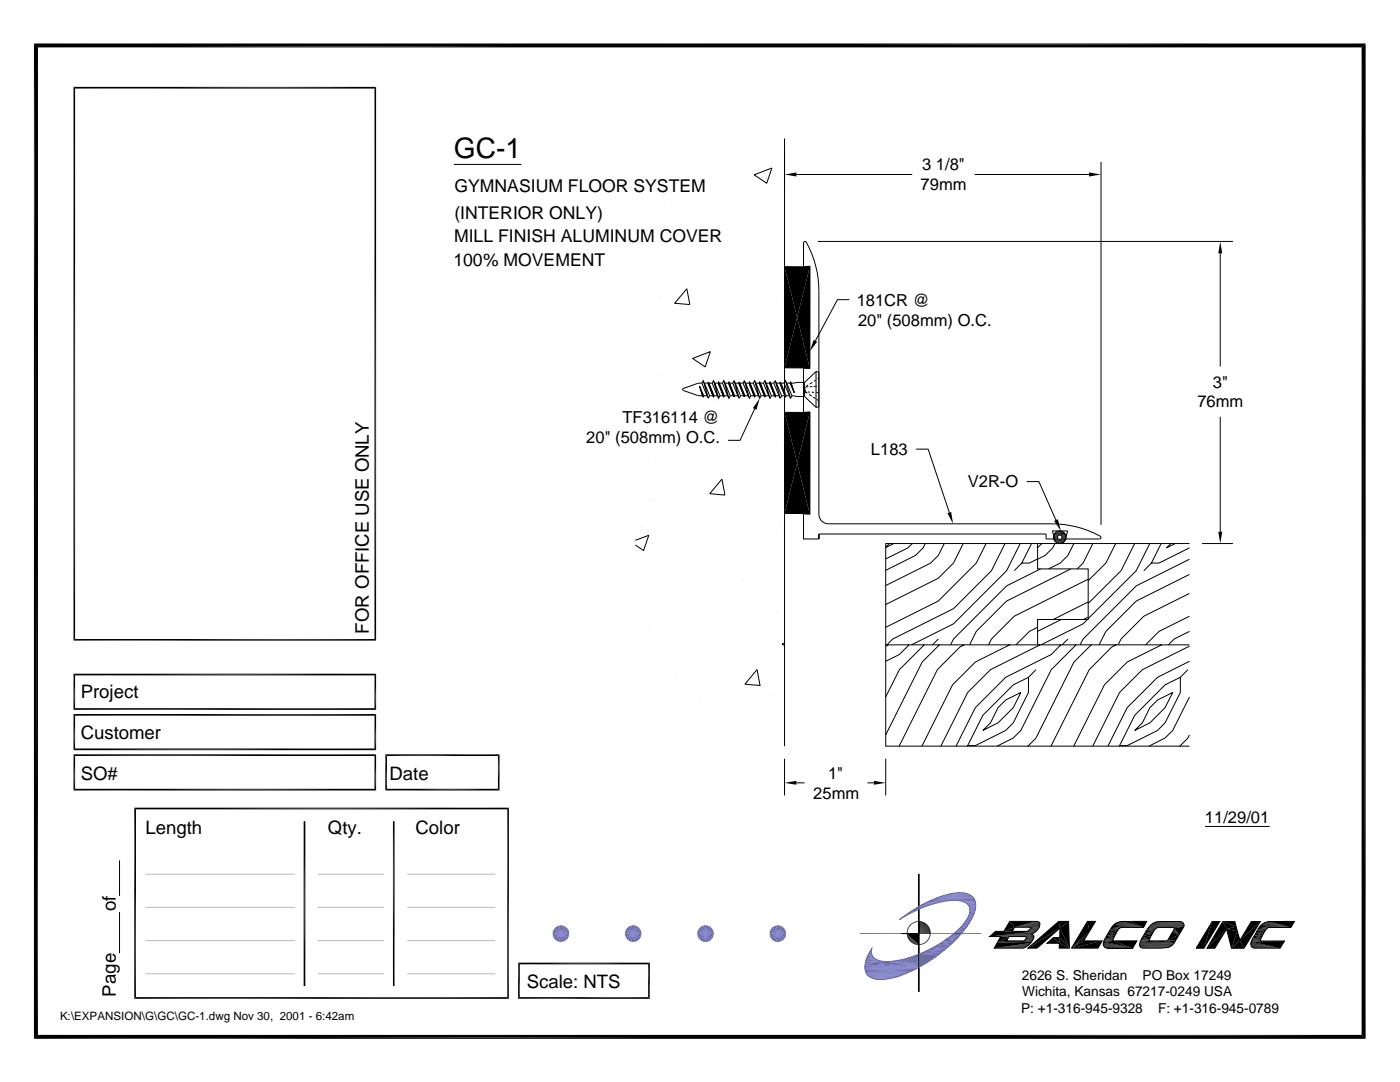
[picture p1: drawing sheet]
<svg xmlns="http://www.w3.org/2000/svg" width="279mm" height="216mm" viewBox="0 0 279 216" stroke-linecap="round" stroke-linejoin="round" font-family="sans-serif">
<g fill="none" stroke="#000" stroke-width=".2">
<path d="M90.6 32.8h13.5M150.5 34.9l3.6-1.4-1.1 3.1zM156.6 27.6v121.3M158.9 34.8h23.2M194.5 34.8h22.8M219.7 32.3v72.4M131.6 59.4h.1M132 58h.1M132.6 41.2h.1M137.1 57.6l.6 3.2-3.1-.3zM137.8 44.3h.1M142 46.2h.1"/>
<path d="M147.9 53.7h.1M156.4 60h.1M156.6 53.2l5 .1v20.1h-5zM163.2 48.2h82.9M169.5 59.8h-2.4l-4.4 8.2M243.5 50.6v22.5M131.4 74.8h.1M137.8 79.4h.1M138.2 71.5l3.6-1.3-1.1 3zM139.6 77l.9 2M139.9 76.3h.1M140.1 76.5h-.9l-2.8 1-.2 .2 .2 .2 2.8 1 1 .1"/>
<path d="M140.1 76.5l.2-.5 .3 .5M140.1 76.5l1 2.5M140.2 79l.1 .2 .2-.2M140.2 79l-.6-2 .7 2.2M140.3 76l1.1 3.5M140.5 79h.6M140.6 76.5l1 2.5M140.6 76.5h.6M141.1 79l.3 .5M141.2 76.5l1.1 2.5M141.4 76.2l.1 .3h.6M141.4 76.2l1 3"/>
<path d="M141.4 76.2l-.2 .3M141.5 76.5l1 2.5M142.1 76.5l1.1 2.5M142.3 79h-.7l-.2 .5M142.3 79l.1 .2 .1-.2M142.4 76l1 3.5M142.5 79h.7M142.6 76.5l1.1 2.5M143.2 79l.2 .5 .3-.5M143.2 79.9h.1M143.3 76.5l1 2.5M143.4 76.2l1 3"/>
<path d="M143.5 76.5l1.1 2.5M143.7 79h.6M144.2 76.5l1 2.5M144.3 79l.1 .2 .2-.2M144.4 76l1.1 3.5M144.6 79h.6M144.7 76.5l1 2.5M145.2 79l.3 .5 .2-.5M145.4 76.5l1 2.5M145.5 76.2l1 3M145.6 76.5l1 2.5M145.7 79h.7"/>
<path d="M146.2 76.5l1.1 2.5M146.4 79l.1 .2M146.5 76l.2 .5h.7l.1-.3M146.5 76l-.3 .5h-.6l-.1-.3-.1 .3h-.7l-.3-.5-.2 .5h-.7l-.1-.3-.1 .3h-.7l-.2-.5-.3 .5M146.5 76l1 3.5M146.7 76.5l1.1 2.5M147.3 79h-.7l-.1 .2M147.3 79l.2 .5M147.4 76.5l1 2.5M147.5 76.2l1 3M147.5 76.2l.1 .3M147.6 76.5l1.1 2.5"/>
<path d="M147.8 79h.6l.1 .2M147.8 79l-.3 .5M148.3 76.5l1 2.5M148.5 76l-.2 .5h-.7M148.5 76l.3 .5h.7l.1-.3 .1 .3h.6M148.5 76l1.1 3.5M148.8 76.5l1 2.5M149.3 79l.3 .5 .2-.5M149.3 79h-.6l-.2 .2M149.5 76.5l1 2.5M149.6 76.2l1 3M149.7 76.5l1 2.5"/>
<path d="M149.8 79h.7M150.3 76.5l.3-.5 .3 .5h.6l.1-.3 .1 .3h.7l.3-.5 .2 .5h.6M150.3 76.5l1.1 2.5M150.5 79l.1 .2 .1-.2M150.6 76l1 3.5M150.7 79h.7M150.9 76.5l1 2.5M151.4 79l.2 .5 .3-.5M151.5 76.5l1 2.5M151.6 76.2l1.1 3M151.7 76.5l1.1 2.5M151.9 79h.6"/>
<path d="M152.4 76.5l1 2.5M152.5 79l.2 .2 .1-.2M152.7 76l1 3.5M152.8 79h.6M152.9 76.5l1 2.5M153.4 79l.3 .5 .2-.5h.7M153.5 76.5l.2-.3 .1 .3h.6M153.5 76.5l1.1 2.5M153.7 76.2l1 3M153.8 76.5l1 2.5M154.4 76.5l1.1 2.5M154.6 79l.1 .2 .1-.2"/>
<path d="M154.7 76l.3 .5h.6M154.7 76l1 3.5M154.7 76l-.3 .5M154.8 79h.7M155 76.5l1 2.5M155.5 79l.2 .5M155.6 76.5l1 2.5M155.7 76.2l-.1 .3M155.7 76.2l1.1 3M155.9 76.5l1 2.5M156 79h.6M156 79l-.3 .5"/>
<path d="M156.5 76.5l1 2.5M156.6 79l.2 .2 .1-.2M156.8 76l1 3.5M156.9 79h.6M157 76.5l1.1 2.5M157.5 79l.3 .5 .3-.5M157.6 76.5l.9 1.9-.6-1.9M157.8 76.2l.7 2.2M158.1 79l2.5 .1M160.6 76.3v2.8M160.6 79.1l2.3 2.2M160.7 77.2v.3"/>
<path d="M160.7 77.7v.4M160.9 78.2h-.2l.4 .3M161.2 78.2l.4 .1M161.2 77.2h-.3M161.3 76.8l-.4 .3M161.5 78.7l.5 .4M162 78.3h.5M162.1 76.3l-.5 .3M162.1 77.2h-.5M162.3 79.2l.4 .3M162.8 75.9l-.3 .2M162.8 77.1h-.4"/>
<path d="M162.9 74.1l.4 .1 .1 .2M162.9 74.1l-2.3 2.2-2.7 .2-.1-.3-.2 .3h-.6l-.2-.5-.3 .5h-.6l-.2-.3M162.9 74.1v7.2M162.9 77.1h.1M162.9 78.3h.4M163 79.7l.3 .2M163.3 77.1h.1M163.4 75.4l-.2 .2M129.9 99.8h.1M130.7 91.6h.1M142.5 98.2h.1M144.1 95.6l.6 3.2-3.1-.3z"/>
<path d="M150.6 81.6l-2.9 6.3h-2.4M152 87.4h.1M156.3 88.4h.1M156.6 82.3h5v20.2l-5-.1zM163.4 81l-.1 .2-.4 .1M182.8 89.6h2.4l4.3 12.7M204.9 96.1h2.4l3.4 7.7M243.5 83.2v22.9M126.8 107.8l2.7-1-1.1 3.1-1.6-1.2M128 105.2h.1M129.2 118.1h.1M130.1 108.4h.1"/>
<path d="M138.6 112h.1M141.8 110.2h.1M148.3 115.6h.1M155 106.4h.1M155.6 105.2h.1M163.4 106.6h45.4v.9h1.7l-.5-1.6h3.1l-.5 1.6h6.8l.3-.1v-.3a18.7 18.7 0 0 0-9.8-2.6h-44.6a1.88 1.88 0 0 1-1.9-1.9v-44.5a19.9 19.9 0 0 0-2.6-9.9 .3 .3 0 0 0-.4 .3v4.7l1.2-.1v20.5l-1.2-.2v8.9l1.2-.1v20.4l-1.2-.1v5h3M163.4 107.5v-.9v.9M177.5 108.5l-.7 .7M178.4 108.5l-1.6 .8M182.1 108.5l-.9 .8-4.4 2.2M184.7 108.5l-.5 .8-1.5 1.5-5.9 3M188.4 108.5l-1.1 2.3-1.6 1.6-8.9 4.4"/>
<path d="M192.2 108.5l-1.9 3.9-3 3-10.5 5.2M196.8 108.5l-2 3.9-7.5 7.5-10.5 5.3M200.6 108.5l-2.7 5.4-7.6 7.6-12.1 6-1.2 1.2M203.6 108.5l-2.7 5.4-10.6 10.6-8.4 4.2M203.9 112.4l-1.5 1.5M205.9 108.5l-2 3.9M207.1 108.5v5h10.1v10.1h-10.1v5.1M207.1 111.5l-1.7 .9h-1.5M207.1 109.2l-.1 .1h.1M207.7 113.5l-6.8 3.4-10.6 10.6-.6 1.2M207.9 108.5l-.8 .8M210.4 107.7h2.2"/>
<path d="M210.4 106.7h2.2M210.5 108.5l-.4 .8-1.5 1.5-1.5 .8M213.7 113.5l-12.8 6.4-6.1 6.1-1.3 2.7M214.3 108.5l-1.2 2.3-1.5 1.6-2.3 1.1M217.2 115.6l-14.8 7.4-4.5 4.5-.6 1.2M218.1 108.5l-1.9 3.9-1.2 1.1M222.7 108.5l-2 3.9-3.5 3.5M226.4 108.5l-2.7 5.4-6.5 6.5M229.5 108.5l-2.7 5.4-9.6 9.5M229.8 112.4l-1.5 1.5M231.7 108.5l-1.9 3.9M233.7 108.5l-.9 .8 1.7-.8"/>
<path d="M237.4 108.5h-60.6v40.4h60.6M237.4 109.3l-6.1 3.1h-1.5M237.4 114.6l-10.6 5.3-6.1 6.1-1.3 2.7M237.4 118.4l-9.1 4.6-4.6 4.5-.6 1.2M237.4 111.6l-10.6 5.3-10.6 10.6-.6 1.2M239.9 108.5h6.2M129.5 125.3h.1M135.1 135.5h.1M144.9 132h.1M151.1 133.6l.6 3.2-3-.3zM154.4 138.8h.1M155 122h.1"/>
<path d="M156.6 128.3l-.5 .2 .5 .3M176.8 128.7h60.6M177.3 128.7l-.5 .2M181.4 128.7l-1.9 1.9-2.7 1.4M184.4 128.7l-4.9 4.9-2.7 5.5M187.3 127.5l-1.2 1.2M187.5 128.7l-3.5 3.4-7.2 14.5M192.4 128.7l-.8 .4-4.5 4.5-7.7 15.3M201.5 128.7l-6.9 3.4-4.5 4.6-6.2 12.2M205.3 135.1v3.1l-3.1 6-1.5 1.6-6.1 3h-1.5M205.3 135.1l-3.1 1.6-6 6-3.1 6.1M206.8 133.6l-1.5 1.5"/>
<path d="M207.1 125.2l-1.7 .8-2.6 2.7M207.6 128.7l-9.9 4.9-4.6 4.6-5.3 10.7M211.7 128.7l-1.9 1.9-9.1 4.5-6.1 6.1-3.8 7.7M211.8 123.6l-4.7 2.4M213.1 127.5l-1.1 1.2M214.8 128.7l-5 4.9-6.1 12.2-1.5 1.5-3.2 1.6M217 123.6l-.8 .9-8.4 4.2M217.2 123.1l-1 .5M217.2 120.1l-7 3.5M217.8 128.7l-3.5 3.4-7.5 15.2M222.7 128.7l-.8 .4-4.5 4.5-7.7 15.3M231.8 128.7l-6.8 3.4-4.6 4.6-6.2 12.2"/>
<path d="M235.6 135.1v3.1l-3.1 6-1.5 1.6-6 3h-1.6M235.6 135.1l-3.1 1.6-6 6-3.1 6.1M237.1 133.6l-1.5 1.5M237.4 139.1l-3.4 6.7-1.5 1.5-3.2 1.6M237.4 132l-6.4 3.1-6 6.1-3.9 7.7M237.4 128.9l-9.4 4.7-4.6 4.6-5.3 10.7M237.4 126l-3.1 1.5-1.1 1.2M237.4 123l-6.1 3-2.7 2.7M128.9 142.1h.1M139.7 140.3h.1M156.6 151.4v7.3M158.9 156.2h1.7"/>
<path d="M173.1 156.2h1.3M176.8 151.4v7.3M193.1 148.8l-.1 .1M199.2 141.2l1.5-1.5 3-1.5-1.5 3-3 3-3 1.6 1.5-1.6zM206.8 147.3l-1.8 1.6M223.4 148.8l-.1 .1M229.5 141.2l1.5-1.5 3-1.5-1.5 3-3 3-3 1.6 1.5-1.6zM237.1 147.3l-1.7 1.6M237.4 146.6l-.3 .7"/>
<circle cx="211.5" cy="107.2" r="1.26"/>
<circle cx="211.5" cy="107.2" r=".46"/>
</g>
<g fill="#000">
<path d="M6.8 8.7h265.7l-264.9 .8zM7.6 9.5l264.9-.8-.8 .8zM271.7 9.5l.8 197.8-.8-.8zM271.7 9.5l.8-.8v198.6zM156.6 34.8l2.3-.4v.8zM217.3 34.4l2.4 .4-2.4 .4zM243.5 48.2l.4 2.4h-.8zM156.6 53.2l5 .1-2.5 10zM156.6 53.2l2.5 10.1-2.5 10.1zM159.1 63.3l2.5 10.1h-5zM161.6 53.3v20.1l-2.5-10.1zM162.4 67.8l.7 .4-1.5 1.9z"/>
<path d="M151.6 79.5l-.6 2.3-.7-.4zM156.6 82.3h5l-2.5 10.1zM156.6 82.3l2.5 10.1-2.5 10zM159.1 92.4l2.5 10.1-5-.1zM161.6 82.3v20.2l-2.5-10.1zM189.1 102.4l.7-.2 .4 2.3zM210.2 107.2h.9l-.8 .3zM210.3 107.5l1 .1-.9 .2zM210.3 106.9h.9l-1 .3zM210.4 106.6l1.1 .1-1.2 .2zM210.6 108.1h1.8l-1.5 .2zM210.6 106.3h1.8l-2 .3z"/>
<path d="M210.9 108.3h1.2l-.9 .1zM210.6 106.3l.3-.2h1.2zM210.3 107.5l.8-.3v.2zM210.3 107.5l.8-.1 .1 .1zM210.2 107.2l.9-.2v.2zM210.4 103.9l.7-.3 .6 2.3zM211.2 108.4h.6zM210.3 107.5l1 .1zM210.2 107.2l1-.3-.1 .1zM210.9 106.1l.9-.1zM210.4 107.8l1.1-.1zM210.3 106.9l1-.1z"/>
<path d="M210.3 106.9l1.2-.2zM211.5 106.7l1.2 .2zM211.2 106h.6zM211.5 107.7l1.1 .1zM211.7 106.8l1 .1zM211.7 107.6l1-.1zM211.8 106.9l1 .3-.9-.2zM210.9 106.1l.9-.1 .3 .1zM211.9 107.4l.8 .1h-.9zM211.9 107l.9 .2h-.8zM212 107.2h.8l-.9 .2zM211.2 108.4l.9-.1z"/>
<path d="M210.6 106.3l1.5-.2 .3 .2zM210.9 108.3l1.5-.2-.3 .2zM210.6 108.1l2-.3-.2 .3zM211.5 106.7l1.1-.1 .1 .3zM211.7 107.6l1-.1-.1 .3zM211.8 106.9h.9l.1 .3zM211.9 107.4l.9-.2-.1 .3zM243.1 106.1h.8l-.4 2.4zM156.6 156.2l2.3-.4v.8zM174.4 155.8l2.4 .4-2.4 .4zM6.8 8.7l.8 197.8-.8 .8zM6.8 8.7l.8 .8v197z"/>
<path d="M6.8 207.3l.8-.8h264.1zM6.8 207.3l264.9-.8 .8 .8z"/>
</g>
<path d="M210.4 108h2.2M210.4 106.4h2.2" fill="none" stroke="#000" stroke-width=".28"/>
<path d="M14.8 17.3v110.5M74.9 17.3v110.5M14.7 127.7h60.4M14.8 134.4v7.2M74.9 134.4v7.2M14.8 142.5v7.2M14.8 150.5v7.2M74.9 142.5v7.2M74.9 150.5v7.2M78.6 163.9v32.9M101.4 161.2v38.1" fill="none" stroke="#000" stroke-width=".32"/>
<g fill="none" stroke="#000" stroke-width=".34">
<path d="M14.7 17.5h60.4M14.7 134.6h60.4M14.7 141.5h60.4M14.7 157.6h60.4M14.7 150.7h60.4M14.7 149.5h60.4M14.7 142.6h60.4M26.8 161.3h74.8M27 161.2v38.1M60.8 163.9v32.9M26.8 199.1h74.8M103.4 199.1h26.3"/>
<path d="M103.4 192.3h26.3M103.6 192.1v7.2M129.5 192.1v7.2"/>
</g>
<g fill="#5c5cb8">
<path d="M111.9 186.3l1.7-.4v.4z"/>
<path d="M111.9 186.3l1.5-.7 .2 .3z"/>
<path d="M111.9 186.3l1.3-1 .2 .3z"/>
<path d="M113 185l.2 .3-1.3 1z"/>
<path d="M112.6 184.8l.4 .2-1.1 1.3z"/>
<path d="M112.3 184.7l.3 .1-.7 1.5z"/>
<path d="M111.9 184.6l.4 .1-.4 1.6z"/>
<path d="M111.6 184.7l.3-.1v1.7z"/>
<path d="M111.2 184.8l.4-.1 .3 1.6z"/>
<path d="M110.9 185l.3-.2 .7 1.5z"/>
<path d="M110.6 185.3l.3-.3 1 1.3z"/>
<path d="M110.6 185.3l1.3 1-1.5-.7z"/>
<path d="M110.4 185.6l1.5 .7-1.6-.4z"/>
<path d="M110.3 185.9l1.6 .4h-1.6z"/>
<path d="M110.3 186.3h1.6l-1.6 .4z"/>
<path d="M110.3 186.7l1.6-.4-1.5 .7z"/>
<path d="M110.4 187l1.5-.7-1.3 1z"/>
<path d="M110.6 187.3l1.3-1-1 1.3z"/>
<path d="M111.9 186.3l-.7 1.5-.3-.2z"/>
<path d="M111.9 186.3l-.3 1.6-.4-.1z"/>
<path d="M111.9 186.3v1.7l-.3-.1z"/>
<path d="M111.9 186.3l.4 1.6-.4 .1z"/>
<path d="M111.9 186.3l.7 1.5-.3 .1z"/>
<path d="M111.9 186.3l1.1 1.3-.4 .2z"/>
<path d="M111.9 186.3l1.3 1-.2 .3z"/>
<path d="M111.9 186.3l1.5 .7-.2 .3z"/>
<path d="M111.9 186.3l1.7 .4-.2 .3z"/>
<path d="M111.9 186.3h1.7v.4z"/>
<path d="M140.8 186.3l1.6-.4 .1 .4z"/>
<path d="M140.8 186.3l1.5-.7 .1 .3z"/>
<path d="M140.8 186.3l1.3-1 .2 .3z"/>
<path d="M141.8 185l.3 .3-1.3 1z"/>
<path d="M141.5 184.8l.3 .2-1 1.3z"/>
<path d="M141.2 184.7l.3 .1-.7 1.5z"/>
<path d="M140.8 184.6l.4 .1-.4 1.6z"/>
<path d="M140.4 184.7l.4-.1v1.7z"/>
<path d="M140.1 184.8l.3-.1 .4 1.6z"/>
<path d="M139.8 185l.3-.2 .7 1.5z"/>
<path d="M139.8 185l1 1.3-1.3-1z"/>
<path d="M139.5 185.3l1.3 1-1.5-.7z"/>
<path d="M139.3 185.6l1.5 .7-1.6-.4z"/>
<path d="M139.2 185.9l1.6 .4h-1.7z"/>
<path d="M139.1 186.3h1.7l-1.6 .4z"/>
<path d="M139.2 186.7l1.6-.4-1.5 .7z"/>
<path d="M139.3 187l1.5-.7-1.3 1z"/>
<path d="M139.5 187.3l1.3-1-1 1.3z"/>
<path d="M140.8 186.3l-.7 1.5-.3-.2z"/>
<path d="M140.8 186.3l-.4 1.6-.3-.1z"/>
<path d="M140.8 186.3v1.7l-.4-.1z"/>
<path d="M140.8 186.3l.4 1.6-.4 .1z"/>
<path d="M140.8 186.3l.7 1.5-.3 .1z"/>
<path d="M140.8 186.3l1 1.3-.3 .2z"/>
<path d="M140.8 186.3l1.3 1-.3 .3z"/>
<path d="M140.8 186.3l1.5 .7-.2 .3z"/>
<path d="M140.8 186.3l1.6 .4-.1 .3z"/>
<path d="M140.8 186.3h1.7l-.1 .4z"/>
<path d="M126.4 186.3l1.6-.4v.4z"/>
<path d="M126.4 186.3l1.5-.7 .1 .3z"/>
<path d="M126.4 186.3l1.3-1 .2 .3z"/>
<path d="M127.4 185l.3 .3-1.3 1z"/>
<path d="M127.1 184.8l.3 .2-1 1.3z"/>
<path d="M126.7 184.7l.4 .1-.7 1.5z"/>
<path d="M126.4 184.6l.3 .1-.3 1.6z"/>
<path d="M126 184.7l.4-.1v1.7z"/>
<path d="M125.6 184.8l.4-.1 .4 1.6z"/>
<path d="M125.3 185l.3-.2 .8 1.5z"/>
<path d="M125.3 185l1.1 1.3-1.3-1z"/>
<path d="M125.1 185.3l1.3 1-1.5-.7z"/>
<path d="M124.9 185.6l1.5 .7-1.6-.4z"/>
<path d="M124.8 185.9l1.6 .4h-1.7z"/>
<path d="M124.7 186.3h1.7l-1.6 .4z"/>
<path d="M124.8 186.7l1.6-.4-1.5 .7z"/>
<path d="M124.9 187l1.5-.7-1.3 1z"/>
<path d="M125.1 187.3l1.3-1-1.1 1.3z"/>
<path d="M126.4 186.3l-.8 1.5-.3-.2z"/>
<path d="M126.4 186.3l-.4 1.6-.4-.1z"/>
<path d="M126.4 186.3v1.7l-.4-.1z"/>
<path d="M126.4 186.3l.3 1.6-.3 .1z"/>
<path d="M126.4 186.3l.7 1.5-.4 .1z"/>
<path d="M126.4 186.3l1 1.3-.3 .2z"/>
<path d="M126.4 186.3l1.3 1-.3 .3z"/>
<path d="M126.4 186.3l1.5 .7-.2 .3z"/>
<path d="M126.4 186.3l1.6 .4-.1 .3z"/>
<path d="M126.4 186.3h1.6v.4z"/>
<path d="M155.2 186.3l1.6-.4 .1 .4z"/>
<path d="M155.2 186.3l1.5-.7 .1 .3z"/>
<path d="M155.2 186.3l1.3-1 .2 .3z"/>
<path d="M156.3 185l.2 .3-1.3 1z"/>
<path d="M156 184.8l.3 .2-1.1 1.3z"/>
<path d="M155.6 184.7l.4 .1-.8 1.5z"/>
<path d="M155.2 184.6l.4 .1-.4 1.6z"/>
<path d="M154.9 184.7l.3-.1v1.7z"/>
<path d="M154.5 184.8l.4-.1 .3 1.6z"/>
<path d="M154.2 185l.3-.2 .7 1.5z"/>
<path d="M154.2 185l1 1.3-1.3-1z"/>
<path d="M153.9 185.3l1.3 1-1.5-.7z"/>
<path d="M153.7 185.6l1.5 .7-1.6-.4z"/>
<path d="M153.6 185.9l1.6 .4h-1.6z"/>
<path d="M153.6 186.3h1.6l-1.6 .4z"/>
<path d="M153.6 186.7l1.6-.4-1.5 .7z"/>
<path d="M153.7 187l1.5-.7-1.3 1z"/>
<path d="M153.9 187.3l1.3-1-1 1.3z"/>
<path d="M155.2 186.3l-.7 1.5-.3-.2z"/>
<path d="M155.2 186.3l-.3 1.6-.4-.1z"/>
<path d="M155.2 186.3v1.7l-.3-.1z"/>
<path d="M155.2 186.3l.4 1.6-.4 .1z"/>
<path d="M155.2 186.3l.8 1.5-.4 .1z"/>
<path d="M155.2 186.3l1.1 1.3-.3 .2z"/>
<path d="M155.2 186.3l1.3 1-.2 .3z"/>
<path d="M155.2 186.3l1.5 .7-.2 .3z"/>
<path d="M155.2 186.3l1.6 .4-.1 .3z"/>
<path d="M155.2 186.3h1.7l-.1 .4z"/>
</g>
<path d="M76.9 150.7h22.8M76.9 157.6h22.8M77.1 150.5v7.2M197.5 186.7h8.7M249.7 189h5.8" fill="none" stroke="#000" stroke-width=".34"/>
<path d="M99.5 150.5v7.2M199.1 187.9h6.8M202.5 184.9h5M221.9 184.9h6.3M251.4 184.9h6.2" fill="none" stroke="#000" stroke-width=".32"/>
<g fill="none" stroke="#000" stroke-width=".2">
<path d="M183.3 174.5h.1v23.3h-.1zM183.4 174.5v6.4M183.3 183.9h.1M183.3 188.5h.1M183.4 181.4v7.1M183.4 190.4v7.4M197.5 186.9l1.2-1.1h1.6l1.2-1.9h5.2a.71 .71 0 0 1 .8 .3 .71 .71 0 0 1-.1 .8l-.6 .9-.9 .5 .1 .1a.71 .71 0 0 1 0 1.2l-.8 1-1 .5h-5.8l1.3-2.3zM197.5 186.8h8.8M198.4 189.2h5.9M198.4 189.1h6.2M198.7 185.9h8.1M201.4 186.9h3.4a.79 .79 0 0 1-.6 .8h-3.3z"/>
<path d="M202.5 184.9h5M204.5 189.1l-6.1 .1M220.4 189.1h5.7M220.6 189.1h5.5M220.9 189.2h5.2M221.8 185.1h2.1M221.9 185h6.3M222.2 187.7h4.7M225.3 183.9h3.6M227.4 188.8h6.4M227.4 188.7h6.6M227.4 188.5h6.7"/>
<path d="M227.5 188.2h6.8M227.5 188.9h6.1M227.6 189h5.7M227.7 189.1h5.4M227.8 189.1h4.6M228 189.2h4M229.2 185.1h2.1M229.2 185h7.1M229.4 184.8h6.9M229.6 184.7h6.7M229.6 184.6h6.7M229.8 184.5h6.5"/>
<path d="M229.8 184.4h6.5M230 184.4h6.3M230 184.3h6.2M230.2 184.2h6M230.2 184.1h5.9M230.4 184h5.7M230.6 184h5.3M230.7 183.9h5.1M231 183.9h4.8M233.4 189h-5.8M233.5 188.9h-6M244 183.9h2.4l1.1 3.7 2.2-3.7h1.8l-3.2 5.3h-2.5l-1-3.8-2.4 3.8h-1.5z"/>
<path d="M249.7 187.8h6.6M249.9 189.1h5.6M250.2 189.2h5.3M251.2 185.1h2.1M251.4 185h6.2M251.7 184.6a2.73 2.73 0 0 1 2-.7h4.6l-.7 1.2h-4.4a4.1 4.1 0 0 0-1.6 2.6l4.7 .1-.8 1.4h-5a.9 .9 0 0 1-.8-.5 .9 .9 0 0 1 .1-1l1.3-2.3zM253.3 183.9h5M253.5 183.9h4.8"/>
</g>
<g fill="#000">
<path d="M183.3 188.4l.1 .1zM183.3 188.5l.1 1.9h-.1zM183.3 186.3h.1zM183.3 180.9l.1 .5-.1 .1zM183.3 188.5h.1v1.9zM183.3 180.9h.1v.5zM197.5 186.9l1.2-1.1 8.1 .1zM199.1 188.1l6.6 .1-7.3 1zM199.7 186.9h1.7l-2.3 1.2zM199.1 188.1l2.3-1.2-.5 .8zM201.5 183.9h5.2l-4.2 1.1zM201.5 183.9l1 1.1-2.2 .8z"/>
<path d="M200.3 185.8l2.2-.8-.5 .8zM202.5 185l4.3-1.1zM204.3 187.7l1.6 .2zM204.3 187.7h1.7zM204.6 187.5l1.5 .1h-1.7zM204.7 187.3l1.5 .1-1.6 .1zM204.8 186.9l1.5 .1h-1.5zM204.8 187.2l1.5 .1h-1.6zM204.8 187h1.5l-1.5 .2zM198.4 189.2l6.7-.5zM205 185.8l1.8 .1zM198.4 189.2l6.8-.5z"/>
<path d="M205.1 185.8l.2-.1 1.5 .2zM198.4 189.2l6.9-.6zM198.4 189.2l7.1-.8-.2 .2zM205.5 185.5h1.6l-1.8 .2zM198.4 189.2l7.2-.9-.1 .1zM205.6 185.3l1.6 .1-1.7 .1zM205.7 185.2l1.6 .1h-1.7zM205.7 185h1.7l-1.7 .2zM198.4 189.2l7.3-1zM197.5 186.9l8.5-.4zM204.3 187.7h1.7l-.1 .2zM204.4 187.6h1.7l-.1 .1z"/>
<path d="M204.6 187.5l1.6-.1-.1 .2zM197.5 186.9l8.7-.7-.3 .2zM204.7 187.3h1.6l-.1 .1zM204.8 187.2l1.5-.1v.2zM204.8 187.2l1.5-.2v.1zM204.8 186.9l1.5-.1v.2zM197.5 186.9l9-.8-.3 .1zM197.5 186.9l9.1-1zM197.5 186.9l9.3-1zM204.9 185.8l1.9 .1zM202.5 185l4.5-1.1zM205.3 185.7l1.7-.1-.2 .3z"/>
<path d="M202.5 185l4.6-1.1zM205.3 185.7l1.8-.2zM202.5 185l4.7-1.1zM205.5 185.5l1.7-.1-.1 .1zM202.5 185l4.8-1zM205.6 185.3h1.7l-.1 .1zM202.5 185l4.8-1h.1zM205.7 185.2l1.6-.1v.2zM205.7 185.2l1.7-.2zM202.5 185l5-.9zM205.5 185l2-.1zM205.6 185l1.9-.1z"/>
<path d="M205.7 185l1.8-.1-.1 .1zM202.5 185l5-.9v.1zM202.5 185l5-.4v.1zM202.5 185l5-.6v.2zM202.5 185l5-.8v.2zM209 188.2l1.2-1.1 1.2 1.1zM211.3 183.9h2l-1.8 1.3zM205.1 189.2l6.2-5.3 .2 1.3zM211.4 188.2l2 1h-2zM210.2 187.1h1.3l-.1 1.1zM211.5 187.1l1.9 2.1-2-1zM205.1 189.2l6.4-4-4.5 4z"/>
<path d="M211.5 185.2l1.9 4-1.9-2.1zM211.5 185.2l1.8-1.3 .1 5.3zM213.8 189.2l2.5-1.5h3.7zM213.8 189.2l3.1-2.4-.6 .9zM217 183.9l.4 1.9-3.6 3.4zM213.8 189.2l3.6-3.4-.5 1zM217 183.9h1.6l-1.2 1.9zM213.8 189.2l6.2-1.5-.9 1.5zM220.2 188.5l5.9 .7-5.9-.5zM220.2 188.4l5.9 .8-5.9-.7zM220.2 188.3l5.9 .9-5.9-.8zM220.2 188.7l5.9 .5-5.8-.4z"/>
<path d="M220.2 188.1l5.9 1.1-5.9-.9zM220.3 187.9l5.8 1.3-5.9-1.1zM220.3 187.7h1.9l-1.9 .2zM220.4 187.5h1.7l-1.8 .2zM220.6 187.2l1.6 .1-1.8 .2zM220.6 189.1l.3 .1zM220.9 186.7l1.5 .3-1.8 .2zM221.2 186.2h1.5l-1.8 .5zM221.5 185.7l1.4 .2-1.7 .3zM221.6 185.4h1.7l-1.8 .3zM221.8 185.2l1.6 .1-1.8 .1zM220.3 187.7l1.8-.1 .1 .1z"/>
<path d="M220.3 187.7l1.8-.2v.1zM220.3 187.9l1.9-.2 3.9 1.5zM220.4 187.5l1.8-.2-.1 .2zM222.1 184.7l.2-.1 5.9 .5zM220.6 187.2l1.8-.2-.2 .3zM222.3 184.6l.2-.2 5.7 .7zM220.9 186.7l1.6-.1-.1 .4zM222.5 184.4l.2-.2 5.5 .9zM220.9 186.7l1.8-.5-.2 .4zM222.7 184.2l5.5 .9zM221.2 186.2l1.7-.3-.2 .3zM222.8 184.2l5.4 .9z"/>
<path d="M221.5 185.7l1.6-.1-.2 .3zM222.9 184.1l.3-.1 5 1.1zM221.5 185.7l1.8-.3-.2 .2zM221.6 185.4l1.8-.1-.1 .1zM223.2 184l.3-.1 4.7 1.2zM221.8 185.2h1.7l-.1 .1zM221.8 185.2l1.9-.1zM223.5 183.9l4.7 1.2zM223.7 183.9h.3zM223.7 183.9h.3l4.2 1.2zM224 183.9h1.3zM224 183.9h1.3l2.9 1.2z"/>
<path d="M222.2 187.7h4.7l-.8 1.5zM227.6 187.7h2l-2 .2zM227.7 187.5h1.6l-1.7 .2zM227.9 187.1l1.5 .3-1.7 .1zM228.2 186.7l1.5 .1-1.8 .3zM228.5 186.2l1.5 .2-1.8 .3zM228.7 185.7h1.6l-1.8 .5zM225.3 183.9h3.6l-.7 1.2zM228.9 185.5l1.5 .1-1.7 .1zM229.1 185.3l1.5 .1-1.7 .1zM229.2 185.1h1.9zM229.2 185.1h1.8l-1.9 .2z"/>
<path d="M227.6 187.7l1.8-.1zM227.6 187.7h1.8zM227.7 187.5l1.7-.1zM227.6 187.7h2zM229.4 187.7h.2zM227.6 187.9l2-.2 4.7 .6zM227.9 187.1l1.8-.3-.3 .6zM228.2 186.7l1.8-.3-.3 .4zM228.5 186.2l1.7-.3-.2 .5zM228.5 186.2l1.8-.5-.1 .2zM228.7 185.7l1.7-.1-.1 .1zM228.9 185.5l1.7-.1-.2 .2z"/>
<path d="M229.1 185.3h1.6l-.1 .1zM229.1 185.3l1.7-.1zM229.1 185.3l1.9-.2zM231.8 189.2h.2zM232.7 187.7l1.6 .6zM232.9 187.7l.2-.1 1.5 .1zM234 186l1.3 .5-2.2 1.1zM234.1 185.8l1.2 .7-1.3-.5zM234.1 185.1l.2 .1zM234.2 185.7l1.1 .8-1.2-.7zM232.5 187.7l1.8 .6zM232.3 187.7l2 .6z"/>
<path d="M229.8 187.7h2.5l2 .6zM229.6 187.7l4.7 .6zM234.3 185.5l1 1-1.1-.8zM234.3 185.5l1 1zM234.3 185.4l1 1.1zM234.3 185.2l1 1.3-1-1.1zM232.9 187.7h1.7l-.3 .6zM233.1 187.6l2.2-1.1-.7 1.2zM235.5 183.9h.3zM234 183.9h1.8zM234.3 185.2l2-.3-1 1.6zM241.9 183.9l-1.6 5.3h-1.6z"/>
<path d="M241.9 183.9h1.5l-3.1 5.3zM244 183.9l2.7 1-1.9 .5zM244 183.9l.8 1.5-3.9 3.8zM240.9 189.2l3.9-3.8-2.4 3.8zM244.8 185.4l2.1 .4-1.1 3.4zM244.8 185.4l1.9-.5 .2 .9zM244 183.9h2.4l.3 1zM246.9 185.8l.6 1.8-1.7 1.6zM245.8 189.2l1.7-1.6 .8 1.6zM249.6 188.4l5.9 .8-5.9-.7zM249.6 188.3l5.9 .9-5.9-.8zM249.6 188.5l5.9 .7-5.8-.5z"/>
<path d="M249.6 188.1l5.9 1.1-5.9-.9zM249.7 188.7l5.8 .5-5.8-.4zM249.7 187.9l5.8 1.3-5.9-1.1zM249.7 183.9h1.8l-4 3.7zM249.8 187.7h1.7l-1.8 .2zM249.9 187.5h1.6l-1.7 .2zM250 187.2l1.6 .1-1.7 .2zM250.2 189.2h.5zM250.2 189.2h.3zM250.3 186.7l1.5 .3-1.8 .2zM250.6 186.2l1.6 .1-1.9 .4zM250.9 185.7l1.5 .2-1.8 .3z"/>
<path d="M251.1 185.4l1.5 .2-1.7 .1zM251.2 185.2h1.7l-1.8 .2zM247.5 187.6l4-3.7-3.2 5.3zM249.8 187.7l1.7-.1v.1zM249.8 187.7l1.7-.2zM249.9 187.5l1.7-.2-.1 .2zM251.7 184.6l5.9 .5-6.1-.4zM250 187.2l1.8-.2-.2 .3zM251.7 184.6l.2-.2 5.7 .7zM250.3 186.7l1.7-.1-.2 .4zM251.9 184.4l.2-.2 5.5 .9zM250.3 186.7l1.9-.4-.2 .3z"/>
<path d="M252.1 184.2l5.5 .9zM250.6 186.2l1.8-.3-.2 .4zM252.3 184.2l.1-.1 5.2 1zM250.9 185.7l1.7-.1-.2 .3zM252.4 184.1l.2-.1 5 1.1zM251.1 185.4h1.6l-.1 .2zM251.1 185.4l1.7-.1-.1 .1zM251.1 185.4l1.8-.2zM252.6 184l.4-.1 4.6 1.2zM251.2 185.2h1.8zM251.2 185.2l1.9-.1zM253 183.9h.3z"/>
<path d="M251.2 185.2l2-.1zM253 183.9h.3l4.3 1.2zM249.7 187.9l6.6-.1-.8 1.4zM253.3 183.9h5l-.7 1.2z"/>
</g>
<path d="M220.4 189.1h5.7M221.8 185.1h2.1M249.8 189.1h5.7M251.2 185.1h2.1" fill="none" stroke="#000" stroke-width=".23"/>
<path d="M198.4 189.1h6.4" fill="none" stroke="#000" stroke-width=".28"/>
<path d="M220.3 189h5.8M234.1 185h2.2" fill="none" stroke="#000" stroke-width=".36"/>
<path d="M198.4 189h6.6" fill="none" stroke="#000" stroke-width=".4"/>
<path d="M197.5 186.8h8.8M227.4 188.6h6.6" fill="none" stroke="#000" stroke-width=".25"/>
<path d="M227.4 188.4h6.9M229.6 184.6h6.7M249.7 187.8h2.1" fill="none" stroke="#000" stroke-width=".21"/>
<path d="M199.1 188h6.8" fill="none" stroke="#000" stroke-width=".3"/>
<path d="M227.5 188.1h6.8" fill="none" stroke="#000" stroke-width=".38"/>
<path d="M197.5 186.7h8.6" fill="none" stroke="#000" stroke-width=".42"/>
<g fill="#5c5cb8">
<path d="M175.1 195.4l.7 .1z"/>
<path d="M175.1 195.4h1.5z"/>
<path d="M175.8 195.5l.8-.1z"/>
<path d="M174.7 195.4h1.9z"/>
</g>
<g fill="none" stroke="#5c5cb8" stroke-width=".2">
<path d="M172.6 193.5h9.8M172.9 194.3h7.9M173 194.4h7.3M173 194.5h7.3M173.1 194.6h6.7M173.2 194.8h6.6M173.4 194.9h5.4M173.4 194.9h5.9M173.7 195h5.1M173.9 195.2h4.4M174.2 195.3h3.2M174.2 195.2h3.7"/>
<path d="M174.5 195.4h2.5M174.5 195.3h2.9"/>
</g>
<path d="M172.6 193.2h10.7M172.9 194.1h8.4M173 194.4h7.8M173.1 194.6h7.2" fill="none" stroke="#5c5cb8" stroke-width=".21"/>
<path d="M172.6 193.2h10.7M172.7 193.7h9.7M172.7 193.9h9.1M172.8 194.1h8.5" fill="none" stroke="#5c5cb8" stroke-width=".23"/>
<path d="M172.8 193.9h9" fill="none" stroke="#5c5cb8" stroke-width=".25"/>
<path d="M172.6 193.4h9.8" fill="none" stroke="#5c5cb8" stroke-width=".28"/>
<path d="M172.6 192.9h10.7M172.6 193.4h10.3" fill="none" stroke="#5c5cb8" stroke-width=".3"/>
<path d="M183.4 193l.6-.3z" fill="#5c5cb8"/>
<path d="M172.6 192.8h10.7" fill="none" stroke="#5c5cb8" stroke-width=".44"/>
<g fill="#5c5cb8">
<path d="M172.6 192.5l10.7 .6-10.7-.5z"/>
<path d="M172.7 192.2l10.6 .9-10.7-.6z"/>
<path d="M184 192.7l1.2-.7z"/>
<path d="M183.4 193l1.8-1z"/>
<path d="M172.7 191.9l10.6 1.2-10.6-.9z"/>
<path d="M172.7 191.9h4.3l6.3 1.2z"/>
</g>
<path d="M172.7 191.9h4.3" fill="none" stroke="#5c5cb8" stroke-width=".2"/>
<g fill="#5c5cb8">
<path d="M177 191.9h.7l5.6 1.2z"/>
<path d="M177 191.9h.7z"/>
</g>
<path d="M172.7 191.9h3.9M172.7 191.8h3.6" fill="none" stroke="#5c5cb8" stroke-width=".2"/>
<g fill="#5c5cb8">
<path d="M177.7 191.9l.4-.1 5.2 1.3z"/>
<path d="M178.1 191.8l.4-.1 4.8 1.4z"/>
</g>
<path d="M172.7 191.8h3.3" fill="none" stroke="#5c5cb8" stroke-width=".2"/>
<path d="M178.5 191.7h.4l4.4 1.4z" fill="#5c5cb8"/>
<path d="M172.7 191.8h3" fill="none" stroke="#5c5cb8" stroke-width=".21"/>
<g fill="#5c5cb8">
<path d="M178.9 191.7l.4-.1 4 1.5z"/>
<path d="M183.4 193l2.3-1.4z"/>
</g>
<path d="M172.7 191.7h2.8" fill="none" stroke="#5c5cb8" stroke-width=".32"/>
<path d="M179.3 191.6l.4-.1 3.6 1.6z" fill="#5c5cb8"/>
<path d="M172.8 191.5h2.4" fill="none" stroke="#5c5cb8" stroke-width=".2"/>
<path d="M179.7 191.5l.4-.1 3.2 1.7z" fill="#5c5cb8"/>
<path d="M172.8 191.5h2.2" fill="none" stroke="#5c5cb8" stroke-width=".2"/>
<g fill="#5c5cb8">
<path d="M180.1 191.4l.5-.1 2.7 1.8z"/>
<path d="M173 191.3l1.8 .1-2 .2z"/>
<path d="M173 191.3h1.6l.2 .1z"/>
<path d="M183.4 193l2.9-1.8z"/>
<path d="M180.6 191.3l.4-.1 2.3 1.9z"/>
<path d="M173 191.3l1.4-.2 .2 .2z"/>
<path d="M173 191.3l1.4-.2z"/>
<path d="M181 191.2l.5-.1 1.8 2z"/>
<path d="M173 191.3l1.3-.2z"/>
<path d="M173.1 190.9l1.2 .1-1.3 .3z"/>
<path d="M181.5 191.1l.5-.2 1.3 2.2z"/>
<path d="M183.4 193l3.4-2.1z"/>
<path d="M173.1 190.9l1.1-.1 .1 .2z"/>
<path d="M182 190.9l.5-.2 .8 2.4z"/>
<path d="M173.2 190.6l1 .2-1.1 .1z"/>
<path d="M173.2 190.6h.9l.1 .2z"/>
<path d="M182.5 190.7l.5-.1 .3 2.5z"/>
<path d="M183.4 193l3.9-2.5z"/>
</g>
<path d="M183.1 190.4v2.7" fill="none" stroke="#5c5cb8" stroke-width=".34"/>
<g fill="#5c5cb8">
<path d="M173.2 190.6l.8-.2 .1 .2z"/>
<path d="M183.4 190.4l3.9 .1-3.9 2.5z"/>
<path d="M173.4 190.3l.6 .1-.8 .2z"/>
<path d="M173.4 190.3h.5l.1 .1z"/>
</g>
<path d="M183.4 190.3h3.9" fill="none" stroke="#5c5cb8" stroke-width=".3"/>
<path d="M173.4 190.3l.5-.1v.1z" fill="#5c5cb8"/>
<path d="M183.9 190.3h4" fill="none" stroke="#5c5cb8" stroke-width=".4"/>
<g fill="#5c5cb8">
<path d="M173.6 189.9l.3 .3-.5 .1z"/>
<path d="M173.6 189.9h.3v.3z"/>
<path d="M173.6 189.9l.3-.2v.2z"/>
<path d="M183.9 190.2l1.1-.5 2.9 .4z"/>
</g>
<path d="M185 189.9h3.4" fill="none" stroke="#5c5cb8" stroke-width=".38"/>
<g fill="#5c5cb8">
<path d="M173.8 189.6l.1 .1-.3 .2z"/>
<path d="M173.8 189.6h.1v.1z"/>
<path d="M173.8 189.6l.2-.2z"/>
<path d="M174 189.3l-.2 .3z"/>
</g>
<path d="M185 189.5h3.8" fill="none" stroke="#5c5cb8" stroke-width=".44"/>
<path d="M185 189.7l.9-.5 2.9 .1z" fill="#5c5cb8"/>
<path d="M185.9 189.1h3.4" fill="none" stroke="#5c5cb8" stroke-width=".4"/>
<path d="M185.9 189.2l1-.5 2.4 .1z" fill="#5c5cb8"/>
<path d="M186.9 188.6h2.9M188.2 187.8h2.4" fill="none" stroke="#5c5cb8" stroke-width=".42"/>
<path d="M186.9 188.5h2.9M187.8 188h2.4M189 187.1h2.1" fill="none" stroke="#5c5cb8" stroke-width=".28"/>
<path d="M187.3 188.3h2.5M188.2 187.7h2.4" fill="none" stroke="#5c5cb8" stroke-width=".3"/>
<path d="M187.8 188.2h2.4M189 187.4h2.1" fill="none" stroke="#5c5cb8" stroke-width=".4"/>
<path d="M188.6 187.4h2" fill="none" stroke="#5c5cb8" stroke-width=".32"/>
<g fill="#5c5cb8">
<path d="M189.5 187l2-.2-.4 .4z"/>
<path d="M189.5 187l.3-.3 1.7 .1z"/>
<path d="M189.8 186.7l.4-.3 1.3 .4z"/>
<path d="M190.2 186.4l.1-.1h1.6z"/>
<path d="M190.2 186.4l1.7-.1-.4 .5z"/>
<path d="M190.3 186.3l.2-.2 1.4 .2z"/>
<path d="M190.5 186.1l1.7-.2-.3 .4z"/>
<path d="M190.5 186.1l.4-.3 1.3 .1z"/>
<path d="M190.9 185.8l.3-.3 1 .4z"/>
<path d="M191.2 185.5h1.3l-.3 .4z"/>
<path d="M191.2 185.5l.3-.2 1 .2z"/>
<path d="M191.5 185.3l1.3-.2-.3 .4z"/>
<path d="M191.8 185l1 .1-1.3 .2z"/>
<path d="M191.8 185l1.3-.3-.3 .4z"/>
<path d="M192 184.7h1.1l-1.3 .3z"/>
<path d="M192.3 184.4l.8 .3h-1.1z"/>
<path d="M192.3 184.4l1.1-.1-.3 .4z"/>
<path d="M192.5 184.1l.9 .2-1.1 .1z"/>
<path d="M192.5 184.1l1.1-.2-.2 .4z"/>
<path d="M192.7 183.8l.9 .1-1.1 .2z"/>
<path d="M192.9 183.5l.7 .4-.9-.1z"/>
<path d="M192.9 183.5h.9l-.2 .4z"/>
<path d="M193 183.3l.8 .2h-.9z"/>
<path d="M193 183.3l1-.2-.2 .4z"/>
<path d="M179.5 183.5l.7-.4z"/>
<path d="M193.2 183l.8 .1-1 .2z"/>
<path d="M193.2 183l1-.2-.2 .3z"/>
<path d="M180 183.1l.5-.4z"/>
<path d="M193.3 182.7l.9 .1-1 .2z"/>
<path d="M180.2 183.1l.3-.4 .5-.1z"/>
<path d="M193.4 182.5l.8 .3-.9-.1z"/>
<path d="M193.4 182.5l1-.1-.2 .4z"/>
<path d="M180.5 182.7l.6-.3-.1 .2z"/>
<path d="M193.5 182.2l.9 .2-1 .1z"/>
<path d="M181.1 182.4l.6-.2-.7 .4z"/>
<path d="M193.5 182.2l1-.2-.1 .4z"/>
<path d="M181.1 182.4l1-.4z"/>
<path d="M193.5 182h1l-1 .2z"/>
<path d="M181.1 182.4l.5-.4h.5z"/>
<path d="M193.5 181.9l1 .1h-1z"/>
<path d="M193.5 181.9h1v.1z"/>
<path d="M181.6 182l.9-.2-.4 .2z"/>
<path d="M193.5 181.7l1 .2h-1z"/>
<path d="M193.5 181.7h1.1l-.1 .2z"/>
<path d="M181.6 182l.6-.4 .3 .2z"/>
<path d="M193.5 181.5l1.1 .2h-1.1z"/>
<path d="M182.2 181.6l1.1-.1-.8 .3z"/>
<path d="M193.5 181.5l1.2-.1-.1 .3z"/>
<path d="M193.5 181.3l1.2 .1-1.2 .1z"/>
<path d="M182.2 181.6l.5-.3 .6 .2z"/>
<path d="M193.5 181.1l1.2 .3-1.2-.1z"/>
<path d="M193.5 181.1l1.2-.1v.4z"/>
<path d="M182.7 181.3l.6-.4v.6z"/>
<path d="M193.4 180.9l1.3 .1-1.2 .1z"/>
<path d="M183.4 180.9l1.1 .1-.5 .1z"/>
<path d="M183.4 180.9l.6 .2-.5 .3z"/>
<path d="M183.4 180.9v.5z"/>
<path d="M193.4 180.9h1.3v.1z"/>
<path d="M183.4 180.9l1.6-.1-.5 .2z"/>
<path d="M193.4 180.9l1.4-.2-.1 .2z"/>
<path d="M193.3 180.7h1.5l-1.4 .2z"/>
</g>
<path d="M183.4 180.7h2.1" fill="none" stroke="#5c5cb8" stroke-width=".25"/>
<path d="M193.2 180.6l1.6 .1h-1.5z" fill="#5c5cb8"/>
<path d="M183.9 180.5h2" fill="none" stroke="#5c5cb8" stroke-width=".2"/>
<g fill="#5c5cb8">
<path d="M193.1 180.5l1.7 .2z"/>
<path d="M193.1 180.5l1.6-.1 .1 .3z"/>
<path d="M193 180.4h1.7z"/>
</g>
<path d="M183.9 180.5h2.5" fill="none" stroke="#5c5cb8" stroke-width=".28"/>
<g fill="#5c5cb8">
<path d="M193 180.4l1.7-.1v.1z"/>
<path d="M192.9 180.3h1.8l-1.7 .1z"/>
</g>
<path d="M184.4 180.3h2.5" fill="none" stroke="#5c5cb8" stroke-width=".2"/>
<path d="M192.9 180.3l1.8-.2v.2z" fill="#5c5cb8"/>
<path d="M185 180h3.2M185.5 179.8h3.5M185.5 179.8h3.9M185.5 179.7h4.3M190.8 179.8h3.8M191.5 179.8h3.1M192 179.9h2.7M192.3 180h2.4M185 180h2.8M192.5 180.1h2.2M192.7 180.2h2" fill="none" stroke="#5c5cb8" stroke-width=".2"/>
<path d="M185 179.9h3.6M184.4 180.2h2.9" fill="none" stroke="#5c5cb8" stroke-width=".25"/>
<path d="M185 179.9h3.6M184.4 180.2h2.9" fill="none" stroke="#5c5cb8" stroke-width=".28"/>
<path d="M189.8 179.7l.7-.1z" fill="#5c5cb8"/>
<g fill="none" stroke="#5c5cb8" stroke-width=".2">
<path d="M185.5 179.7h5M186 179.6h8.5M186.5 179.3h7.9M187 179.2h7.4M187 179.1h7.3M187 179h7.2M187.5 178.9h6.6M188 178.7h5.9M188.5 178.6h5.2M189 178.5h4.4M189.5 178.3h3.7M189.9 178.3h3"/>
<path d="M190.3 178.2h2.3"/>
</g>
<path d="M186 179.5h8.4M186.5 179.2h7.9M190.5 179.7h4.1" fill="none" stroke="#5c5cb8" stroke-width=".21"/>
<path d="M190.5 179.7h4.1" fill="none" stroke="#5c5cb8" stroke-width=".25"/>
<path d="M185.5 179.7h5M186 179.5h8.5" fill="none" stroke="#5c5cb8" stroke-width=".23"/>
<g fill="#5c5cb8">
<path d="M190.3 178.2h2z"/>
<path d="M190.8 178.2h1.5z"/>
<path d="M191.2 178.1h.7z"/>
<path d="M191.2 178.1l1.1 .1z"/>
</g>
<g fill="none" stroke="#000" stroke-width=".2">
<path d="M7.2 9.1h265v197.7h-265zM23.9 171.7v7.1M240.5 164.9h12.9M23.9 182v8.2M171.6 186.3h24.2M181 186.3h2.3M183.3 186.3v3.6M183.3 183.9l.1 2.4M183.3 190.4v2.7M183.4 183.9v2.4M183.4 190.4v2.6M183.4 186.2h2.3"/>
<path d="M183.5 183.9v2.4M202.5 185h3.1l.1 .1-.7 .7h-3zM205.1 189.2l6.2-5.3h2l.1 5.3h-2v-1h-2.4l1.2-1.1h1.3v-1.9l-4.5 4zM217 183.9h1.6l-2.3 3.8h3.7l-.9 1.5h-5.3zM222.1 184.7a2.76 2.76 0 0 1 2.1-.8h4.7l-.7 1.2h-4.4a4 4 0 0 0-1.7 2.6h4.8l-.8 1.5h-4.8a.93 .93 0 0 1-1-.4 .93 .93 0 0 1 0-1.1zM229.8 184.5l.2-.2a3.4 3.4 0 0 1 2.6-.4h3l.5 .2 .2 .3v.5l-2.3 3.7a2.72 2.72 0 0 1-2.2 .6h-3.8a.78 .78 0 0 1-.4-1.3l1.1-2.2zM230.5 185.4l.6-.3h3a.54 .54 0 0 1-.1 .9l-.9 1.6-.3 .1h-3.3l-.2-.2zM241.9 183.9h1.5l-3.1 5.3h-1.6z"/>
</g>
<path d="M179.5 183.5a23.8 23.8 0 0 1 11.7-5.4 3.2 3.2 0 0 1 3.2 1.3 4.3 4.3 0 0 1-.6 4.1 28.7 28.7 0 0 1-14 11.2l-1.9 .5a4.9 4.9 0 0 1-4.8-.6 3.3 3.3 0 0 1 0-3.7l.9-1.6a1.97 1.97 0 0 0 2 2.5 18.1 18.1 0 0 0 9.9-2.6 17.6 17.6 0 0 0 7.3-6.2 2.04 2.04 0 0 0 .2-2.2 2.04 2.04 0 0 0-1.9-1.1 18.9 18.9 0 0 0-10.5 2.9z" fill="none" stroke="#5c5cb8" stroke-width=".2"/>
<g fill="#000">
<path d="M181 186.1l.1 .1h-.1zM181 186.2l.1 .2h-.1zM181 185.9l.1 .2h-.1zM181 186.4l.2 .1h-.2zM181 185.8l.1 .2-.1-.1zM181 186.5l.2 .2h-.2zM181 185.7l.2 .1h-.2zM181 186.7l.2 .1h-.1zM181.1 185.5l.1 .2h-.2zM181.1 186.8l.2 .1-.2 .1zM181.1 186.4l2.2 2.1zM181.1 186.5l2.2 2z"/>
<path d="M181.1 185.4l.1 .1h-.1zM181.1 187l.2 .1h-.1zM181.1 186.7l2.2 1.8zM181 186.1h.1v.1zM181 186.2h.1v.2zM181 185.9l.1 .1v.1zM181 186.4l.2 .1zM181.1 186.8l2.2 1.7zM181.2 185.2l.1 .2h-.2zM181 185.8h.2l-.1 .2zM181 186.5h.2v.2zM181.2 187.1l.2 .1-.2 .1z"/>
<path d="M181 185.7l.2 .1zM181 186.7h.2v.1zM181.2 187l2.1 1.5zM181.2 185.1l.1 .2-.1-.1zM181.1 185.5h.1v.2zM181.1 186.8h.1l.1 .1zM181.2 187.3h.2l-.1 .1zM181.2 187.1l2.1 1.4zM181.1 185.4h.2l-.1 .1zM181.1 187l.2-.1v.2zM181.3 185l.1 .2-.2-.1zM181.3 187.4h.2l-.1 .1z"/>
<path d="M181.3 187.2l2 1.3zM181.2 185.2l.1 .2zM181.2 187.1h.1l.1 .1zM181.4 184.8v.2h-.1zM181.2 185.1l.2 .1-.1 .1zM181.2 187.3l.2-.1v.1zM181.4 187.5h.2l-.1 .1zM181.4 187.4l1.9 1.1zM181.3 185h.1v.2zM181.3 187.4h.2zM181.4 187.5l1.9 1zM181.5 184.7v.2l-.1-.1z"/>
<path d="M181.5 187.6l.2 .1-.1 .1zM181.4 184.8l.1 .1-.1 .1zM181.4 187.5l.1-.1 .1 .1zM181.5 187.6l1.8 .9zM181.6 184.6v.2l-.1-.1zM181.6 187.8l.2-.1-.1 .2zM181.5 184.7l.1 .1-.1 .1zM181.5 187.6l.1-.1 .1 .2zM181.6 187.7l1.7 .8zM181.7 184.5v.2l-.1-.1zM181.7 187.9h.2l-.1 .1zM181.6 184.6l.1 .1-.1 .1z"/>
<path d="M181.6 187.8l.2-.1zM181.7 187.8l1.6 .7zM181.8 184.4v.2l-.1-.1zM181.8 188l.2-.1-.1 .2zM181.7 184.5l.1 .1-.1 .1zM181.8 187.7l.1 .2h-.2zM181.8 187.9l1.5 .6zM181.8 184.4v.2zM181.9 187.9h.1l-.2 .1zM181.8 184.4l.1-.1v.2zM181.9 188.1l.2-.1-.1 .2zM181.9 188l1.4 .5z"/>
<path d="M181.9 184.3l.1 .1-.1 .1zM182 187.9l.1 .1-.2 .1zM181.9 184.3l.1-.1v.2zM182 188.2l.2-.1v.1zM182.1 188.1l1.2 .4zM182 184.2v.2zM182.1 188l.1 .1-.2 .1zM182 184.2l.2-.1-.1 .2zM182.2 188.2h.2l-.1 .1zM182.2 188.2l1.1 .3zM182.2 184.1v.2h-.1zM182.2 188.1l.2 .1h-.2z"/>
<path d="M182.2 184.1l.1-.1-.1 .3zM182.3 188.3l.2-.1-.1 .2zM182.3 188.2l1 .3zM182.3 184l.1 .2-.2 .1zM182.4 188.2h.1l-.2 .1zM182.3 184h.1v.2zM182.4 188.4l.2-.1zM182.5 188.3l.8 .2zM182.4 184l.1 .1-.1 .1zM182.5 188.2l.1 .1-.2 .1zM182.4 184l.2-.1-.1 .2zM182.6 188.4l.2-.1-.1 .2z"/>
<path d="M182.6 188.4l.7 .1zM182.6 183.9v.2h-.1zM182.6 188.3h.2l-.2 .1zM182.6 183.9h.1l-.1 .2zM182.7 188.5l.2-.2v.2zM182.7 188.4l.6 .1zM182.7 183.9l.1 .1-.2 .1zM182.8 188.3h.1l-.2 .2zM182.7 183.9l.2-.1-.1 .2zM182.9 188.5l.1-.1v.1zM182.9 188.4l.4 .1zM182.9 183.8v.2h-.1z"/>
<path d="M182.9 188.3l.1 .1-.1 .1zM182.9 183.8h.1l-.1 .2zM183 188.5l.2-.1v.2zM183 183.8v.2h-.1zM183 188.4h.2l-.2 .1zM183 188.4l.3 .1zM183 183.8h.2l-.2 .2zM183.3 188.4v.2h-.1zM183.2 183.8v.2h-.2zM183.2 188.4h.1l-.1 .2zM183.3 183.8v.2h-.1zM183.2 183.8h.1l-.1 .2z"/>
<path d="M183.3 188.4h.2l-.2 .2zM183.5 188.4v.2h-.2zM181.1 186.4l2.2-.1v2.2zM183.3 190.4h.1v1.3zM183.4 191.7v1.3l-.1 .1zM183.5 183.8v.2h-.2zM183.3 183.8h.2l-.2 .2zM183.5 188.4h.1l-.1 .2zM183.6 188.4v.2h-.1zM183.6 183.8v.2h-.1zM183.6 188.4h.1l-.1 .2zM183.5 183.8h.1l-.1 .2z"/>
<path d="M183.7 188.4l.1 .1-.2 .1zM183.6 184l.2-.2zM183.7 188.4l.2-.1-.1 .2zM183.7 183.9h.2l-.5 2.4zM183.6 183.8h.2l-.2 .2zM183.9 188.3v.2h-.1zM183.7 184l.2-.1v.1zM183.9 188.3h.1l-.1 .2zM183.9 183.9l.1 .1-.6 2.3zM183.8 183.8l.1 .1-.2 .1zM184 188.3l.1 .1-.2 .1zM183.9 184l.2-.1-.1 .2z"/>
<path d="M184 188.3h.1v.1zM184 184h.2l-.8 2.3zM183.9 183.9h.2l-.2 .1zM184.1 188.3v.1zM184 184.1l.2-.2-.1 .2zM184.1 188.3l.2-.1-.1 .2zM184.2 184l.1 .1-.9 2.2zM184.1 183.9h.1l-.2 .2zM184.3 188.2v.1l-.1 .1zM184.1 184.1l.2-.1zM184.3 188.2l.1-.1-.1 .2zM184.3 184.1h.1l-1 2.2z"/>
<path d="M184.2 183.9l.1 .1-.2 .1zM184.4 188.1l.1 .2h-.2zM184.3 184.1h.2l-.1 .1zM184.4 188.1h.1v.2zM184.4 184.1l.2 .1-1.2 2.1zM184.3 184l.2 .1h-.2zM184.5 188.1l.1 .1-.1 .1zM184.4 184.2l.2-.1-.1 .2zM184.5 188.1l.1-.1v.2zM184.6 184.2l.1 .1-1.3 2zM184.5 184.1h.1l-.2 .1zM184.6 188l.1 .1-.1 .1z"/>
<path d="M184.5 184.3l.2-.1zM184.6 188l.1-.1v.2zM184.7 184.3l.1 .1-1.4 1.9zM184.6 184.4l.2-.1-.1 .1zM184.6 184.1l.1 .1-.2 .1zM184.7 187.9l.1 .1-.1 .1zM184.7 187.9l.1-.1v.2zM184.8 184.4l.1 .1-1.5 1.8zM184.7 184.4h.3l-.2 .2zM184.7 184.2l.1 .1-.2 .1zM184.8 187.8l.2 .1-.2 .1zM185 187.7v.2l-.2-.1z"/>
<path d="M184.9 184.5l.1 .1-1.6 1.7zM184.8 184.6l.3-.1zM185 187.6l.1 .2-.1-.1zM184.8 184.3l.2 .1h-.3zM185 187.7l.1 .1-.1 .1zM185 184.6l.1 .1-1.7 1.6zM185 184.6h.2l-.2 .1zM185.1 187.5l.1 .2-.2-.1zM185 184.4l.1 .1-.3 .1zM185 187.6l.2 .1-.1 .1zM183.4 186.3l1.7-1.6 .1 .1zM185 184.7l.3 .1z"/>
<path d="M185.2 187.4l.1 .2zM185 184.6l.1-.1 .1 .1zM185.1 187.5l.2 .1-.1 .1zM185.1 184.8l.3 .1-.2 .1zM185.3 187.3l.1 .2-.2-.1zM183.4 186.3l1.8-1.5 .1 .1zM185 184.7l.2-.1 .1 .2zM185.2 187.4l.2 .1-.1 .1zM185.2 185h.2l-.1 .1zM185.4 187.1v.2h-.1zM183.4 186.3l1.9-1.4 .1 .2zM185.3 185.1h.2l-.1 .1z"/>
<path d="M185.1 184.8h.2l.1 .1zM185.3 187.3h.1v.2zM185.4 187l.1 .2zM183.4 186.3l2-1.2v.1zM185.4 185.2l.2 .1-.2 .1zM185.5 186.9l.1 .2-.2-.1zM183.4 186.3l2-1.1 .1 .1zM185.2 185l.2-.1v.1zM185.4 187.1l.1 .1-.1 .1zM185.4 185.4h.2l-.1 .1zM185.5 186.7l.1 .2zM183.4 186.3l2.1-1v.2z"/>
<path d="M185.5 185.5l.2 .1zM185.3 185.1l.1-.1 .1 .1zM185.4 187l.2 .1-.1 .1zM185.5 186.6l.2 .2-.2-.1zM185.5 185.6l.2 .1-.2 .1zM185.5 186.5l.2 .1zM185.5 185.8l.2 .1h-.2zM185.6 186.3l.1 .2h-.2zM183.4 186.3l2.1-.8 .1 .1zM185.6 186l.1 .2h-.1zM185.5 185.9l.2 .1h-.1zM185.4 185.2l.1-.1 .1 .2z"/>
<path d="M185.5 186.9h.1v.2zM185.6 186.2l.1 .1zM183.4 186.3l2.2-.7v.1zM185.4 185.4l.2-.1v.1zM185.5 186.7l.2 .1-.1 .1zM183.4 186.3l2.2-.6v.2zM185.5 185.5l.1-.1 .1 .2zM185.5 186.6h.2v.2zM183.7 186.3l2-.1v.1zM185.5 185.6h.2v.1zM185.5 186.5h.2v.1zM185.5 185.8l.2-.1v.2z"/>
<path d="M185.6 186.3h.1v.2zM185.6 186h.1v.2zM185.5 185.9h.2v.1zM185.6 186.2h.1v.1z"/>
</g>
<path d="M183.4 186.2h2.3" fill="none" stroke="#000" stroke-width=".25"/>
<path d="M183.4 186.1h2.3" fill="none" stroke="#000" stroke-width=".4"/>
<path d="M183.6 183.9v2.4" fill="none" stroke="#000" stroke-width=".32"/>
<path d="M29 174.4h29.9M63.4 174.4h13.3M81.3 174.4h17.5M29 181.1h29.9M29 187.7h29.9M29 194.3h29.9M63.4 181.1h13.3M63.4 187.7h13.3M63.4 194.3h13.3M81.3 181.1h17.5M81.3 187.7h17.5M81.3 194.3h17.5" fill="none" stroke="#bababa" stroke-width=".2"/>
<text font-size="5.6" x="90.6" y="31.6">GC-1</text>
<g font-size="3.7">
<text x="73.6" y="126.4" transform="rotate(-90 73.6 126.4)">FOR OFFICE USE ONLY</text>
<text x="16.1" y="139.3">Project</text>
<text x="16.1" y="147.4">Customer</text>
<text x="16.1" y="155.6">SO#</text>
<text x="77.7" y="155.6">Date</text>
<text x="29" y="166.3">Length</text>
<text x="65.4" y="166.3">Qty.</text>
<text x="82.9" y="166.3">Color</text>
<text x="23.1" y="181.9" transform="rotate(-90 23.1 181.9)">of</text>
<text x="105.1" y="197.2">Scale: NTS</text>
<text x="23.1" y="198.8" transform="rotate(-90 23.1 198.8)">Page</text>
</g>
<g font-size="3.5">
<text x="90.7" y="38.3">GYMNASIUM FLOOR SYSTEM</text>
<text x="90.7" y="43.6">(INTERIOR ONLY)</text>
<text x="90.5" y="53.1">100% MOVEMENT</text>
<text x="90.6" y="48.4">MILL FINISH ALUMINUM COVER</text>
</g>
<g font-size="3.3">
<text x="184" y="34">3 1/8&quot;</text>
<text x="183.7" y="38">79mm</text>
<text x="171" y="61">181CR @</text>
<text x="171.2" y="65">20&quot; (508mm) O.C.</text>
<text x="242" y="77.3">3&quot;</text>
<text x="239" y="81.3">76mm</text>
<text x="117" y="88.3">20&quot; (508mm) O.C.</text>
<text x="124.2" y="84.3">TF316114 @</text>
<text x="173.8" y="90.7">L183</text>
<text x="193.1" y="97.2">V2R-O</text>
<text x="165.2" y="155.4">1&quot;</text>
<text x="162.3" y="159.3">25mm</text>
<text x="240.5" y="164.2">11/29/01</text>
</g>
<g font-size="2.7">
<text x="203.9" y="195.5">2626 S. Sheridan</text>
<text x="228" y="195.5">PO Box 17249</text>
<text x="203.8" y="202.1">P: +1-316-945-9328</text>
<text x="204" y="198.8">Wichita, Kansas 67217-0249 USA</text>
<text x="231.1" y="202.1">F: +1-316-945-0789</text>
</g>
<text font-size="2.3" x="12" y="203.6">K:\EXPANSION\G\GC\GC-1.dwg Nov 30, 2001 - 6:42am</text>
</svg>
